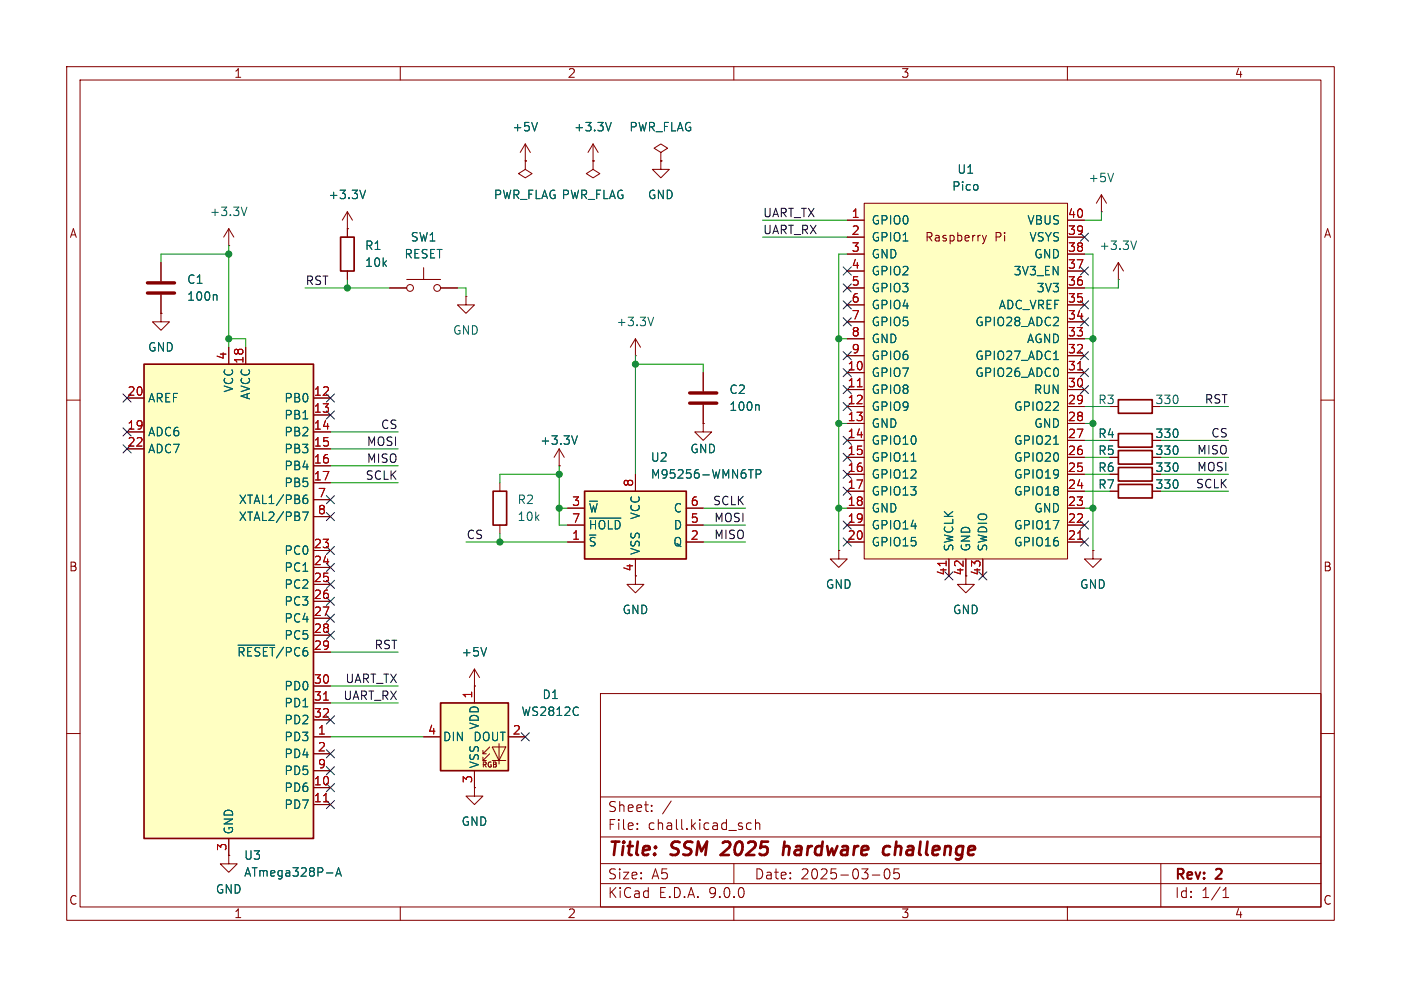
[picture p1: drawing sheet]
<svg xmlns="http://www.w3.org/2000/svg" width="210mm" height="148mm" viewBox="0 0 210 148" stroke-linecap="round" stroke-linejoin="round" font-family="sans-serif">
<g fill="none" stroke="#840000" stroke-width=".15">
<path d="M10 10h190v128h-190zM12 12h186v124h-186zM60 10v2M110 10v2M160 10v2M24.1 39.4v2.8M34.3 36.8h.1M34.3 34.3l-.8 1.3M34.3 34.3l.8 1.3M34.3 34.3v2.5M52.1 34.3h.1M52.1 31.8v3.8"/>
<path d="M52.1 31.8l-.8 1.2M52.1 31.8l.7 1.2M99.1 22.9l1-.7-1-.6-1.1 .6 1.1 .7v1.2M99.1 24.1h.1M165.1 31.8h.1M165.1 29.2l-.8 1.3M165.1 29.2l.8 1.3M165.1 29.2v2.6M167.6 39.4l-.7 1.2M167.6 39.4l.8 1.2M167.6 39.4v2.5M24.1 47v1.3h1.3l-1.3 1.2-1.2-1.2h1.2"/>
<path d="M24.1 47h.1M24.1 44.2v2.8M52.1 40.6v1.3M105.4 55.9v2.8M167.6 41.9h.1M10 60h2M74.9 72.4v1.3M74.9 78.7v1.3M105.4 63.5v1.3h1.3l-1.3 1.2-1.3-1.2h1.3M105.4 63.5h.1M105.4 60.7v2.8M166.4 66h1.2"/>
<path d="M166.4 61h1.2M166.4 73.7h1.2M166.4 68.6h1.2M166.4 71.1h1.2M198 60h2M95.2 86.4v1.2h1.3l-1.3 1.3-1.2-1.3h1.2M125.7 82.6v1.2h1.3l-1.3 1.3-1.2-1.3h1.2M125.7 82.6h.1M10 110h2M90 104h108v32h-108zM90 119.5h108M198 110h2"/>
<path d="M60 136v2M90 132.5h108M90 129.5h108M90 125.5h108M95.5 124.2v.2M95.5 123.5v.1M97.7 121.5v.2M97.7 120.8v.1M100.6 120.1l-1.3 1.9M110 136v2M110 129.5v3M112.6 123.5l-.4-.1-.3 .3v.4l.1 .2h.6"/>
<path d="M113.3 123.5a.37 .37 0 0 1 .6 .1v.8M113.3 122.9v1.5M130.8 131.2h1.1M132.7 130.4l.3-.1a.94 .94 0 0 1 0 1.5h-.1a.91 .91 0 0 1-.2-1.4zM134.8 130.3h-.8v.7l.2-.1h.5l.1 .2v.5l-.3 .2h-.3l-.2-.2M160 136v2M174 129.5v6.5M183.3 134.6h.9M183.3 133.5l.5-.4v1.5"/>
</g>
<path d="M109.3 127.1l-1.3 1.1h1.3M117.6 126.2l-.2 2M118.3 127a.57 .57 0 0 0-.8 .1M118.3 127.2l-.1 1M132.4 128l.3 .2 .6-.1M133.4 127a.66 .66 0 0 0-1 .3M134.4 126.2l-.3 2" fill="none" stroke="#840000" stroke-width=".4"/>
<path d="M37 31.1l-.4 1.2M54.8 28.5l-.4 1.3M166.9 26l-.4 1.2M170.4 36.1l-.5 1.3M32.3 44.2l.2 .2v.6M113.6 60.7l.2 .2v.6" fill="none" stroke="#006464" stroke-width=".15"/>
<path d="M51.1 35.6h2v5h-2zM167.6 59.9h5.1v2.1h-5.1zM73.9 73.7h2v5h-2zM167.6 65h5.1v2.1h-5.1zM167.6 72.6h5.1v2.1h-5.1zM167.6 67.6h5.1v2h-5.1zM167.6 70.1h5.1v2h-5.1z" fill="none" stroke="#840000" stroke-width=".25"/>
<path d="M22.1 42.4h4.1M22.1 43.9h4.1M103.4 58.9h4M103.4 60.5h4" fill="none" stroke="#840000" stroke-width=".51"/>
<path d="M87.6 73.7h15.3v10.1h-15.3z" fill="#ffffc2"/>
<path d="M87.6 73.7h15.3v10.1h-15.3z" fill="none" stroke="#840000" stroke-width=".25"/>
<path d="M83.8 69.9h.1M83.8 67.3l-.7 1.3M83.8 67.3l.8 1.3M83.8 67.3v2.6M85.1 76.2h2.5M85.1 78.7h2.5M95.2 71.1v2.6M102.9 76.2h2.5M102.9 78.7h2.5M85.1 81.3h2.5M95.2 83.8v2.6M102.9 81.3h2.5" fill="none" stroke="#840000" stroke-width=".15"/>
<path d="M86.5 65.3l-.4 1.3M88.4 75.2h1.2M88.4 77.7h4.7M112.2 70.4h.7M113.3 71.1l.6-.1 .2-.1-.1-.3-.2-.2h-.5v1.3" fill="none" stroke="#006464" stroke-width=".15"/>
<path d="M66 105.4h10.2v10.2h-10.2z" fill="#ffffc2"/>
<g fill="none" stroke="#840000" stroke-width=".15">
<path d="M63.5 110.5h2.5M71.1 118.1v1.3h1.3l-1.3 1.3-1.3-1.3h1.3M71.1 118.1h.1M71.1 102.9h.1M71.1 100.3v5.1M71.1 115.6v2.5M71.1 100.3l-.7 1.3M71.1 100.3l.8 1.3M72.4 113h.5M72.4 114h.5M73.4 112l-1 1v-.5M73.4 113l-1 1v-.5"/>
<path d="M73.8 112h2l-1 2zM73.8 114h2M74.8 111.5v3.1M76.2 110.5h2.5M34.3 128.3v1.2h1.3l-1.3 1.3-1.3-1.3h1.3M34.3 128.3h.1"/>
</g>
<path d="M66 105.4h10.2v10.2h-10.2z" fill="none" stroke="#840000" stroke-width=".25"/>
<path d="M72.9 97.1l-.4 1.3M86.6 106.1h.1M86.7 107.2h-.1" fill="none" stroke="#006464" stroke-width=".15"/>
<path d="M21.6 54.6h25.4v71.1h-25.4z" fill="#ffffc2"/>
<path d="M21.6 54.6h25.4v71.1h-25.4z" fill="none" stroke="#840000" stroke-width=".25"/>
<g fill="none" stroke="#840000" stroke-width=".15">
<path d="M99.1 24.1v1.3h1.2l-1.2 1.3-1.3-1.3h1.3M99.1 24.1h.1M19 59.7h2.6M34.3 52.1v2.5M36.8 52.1v2.5M47 59.7h2.5M69.8 44.5v1.2h1.3l-1.3 1.3-1.2-1.3h1.2M69.8 44.5h.1M95.2 53.3h.1M95.2 50.8l-.7 1.3M95.2 50.8l.8 1.3M95.2 50.8v2.5"/>
<path d="M19 64.8h2.6M19 67.3h2.6M47 64.8h2.5M47 67.3h2.5M47 62.2h2.5M47 69.9h2.5M47 72.4h2.5M47 74.9h2.5M47 77.5h2.5M47 82.6h2.5M47 85.1h2.5M47 87.6h2.5"/>
<path d="M47 90.2h2.5M47 92.7h2.5M47 95.3h2.5M47 97.8h2.5M47 102.9h2.5M47 105.4h2.5M47 108h2.5M47 110.5h2.5M47 113h2.5M47 115.6h2.5M47 118.1h2.5M34.3 125.7v2.6"/>
<path d="M47 120.7h2.5"/>
</g>
<path d="M98 47.6l-.5 1.2M45.4 76.8h.8l-.5 1.2M45.5 74.8l.4-.1 .2 .3-.1 .4-.3 .1-.2-.1M46 74.2a.45 .45 0 0 0-.5 .3M35.7 96.7h5.5M48.9 130.9h1M50.3 131.4l.4-1.3 .5 1.3M50.4 131h.6" fill="none" stroke="#006464" stroke-width=".15"/>
<path d="M48.5 105h.7M48.5 120.2h.7" fill="none" stroke="#a90000" stroke-width=".15"/>
<path d="M129.5 30.5h30.5v53.3h-30.5z" fill="#ffffc2"/>
<g fill="none" stroke="#840000" stroke-width=".15">
<path d="M24.1 39.4v2.8M52.1 34.3h.1M52.1 34.3v1.3M78.7 24.1h.1M78.7 24.1v1.3l1.1 .6-1.1 .7-1-.7 1-.6M78.7 21.6l-.7 1.3M78.7 21.6l.8 1.3M78.7 21.6v2.5M88.9 24.1h.1M88.9 24.1v1.3l1 .6-1 .7-1-.7 1-.6M88.9 21.6l-.8 1.3M88.9 21.6l.8 1.3"/>
<path d="M88.9 21.6v2.5M99.1 24.1h.1M127 33h2.5M127 35.6h2.5M127 38.1h2.5M129.5 30.5h30.5v53.3h-30.5zM147.3 35.3l.3 .8M147.6 36.1l-.2 .3-.1 .2M147.9 35.3l-.3 .8M160 33h2.6M160 35.6h2.6M160 38.1h2.6"/>
<path d="M19 59.7h2.6M24.1 47h.1M24.1 44.2v2.8M34.3 52.1v2.5M36.8 52.1v2.5M47 59.7h2.5M52.1 40.6v1.3M58.4 43.2h2.6M61 41.9h5M63.5 40.1v1.8M66 43.2h2.6M105.4 55.9v2.8"/>
<path d="M127 40.6h2.5M127 43.2h2.5M127 45.7h2.5M127 48.3h2.5M127 50.8h2.5M127 53.3h2.5M127 55.9h2.5M127 58.4h2.5M160 40.6h2.6M160 43.2h2.6M160 45.7h2.6M160 48.3h2.6"/>
<path d="M160 50.8h2.6M160 53.3h2.6M160 55.9h2.6M160 58.4h2.6M19 64.8h2.6M19 67.3h2.6M47 64.8h2.5M47 67.3h2.5M47 62.2h2.5M47 69.9h2.5M47 72.4h2.5M47 74.9h2.5"/>
<path d="M47 77.5h2.5M83.8 69.9h.1M85.1 76.2h2.5M85.1 78.7h2.5M95.2 71.1v2.6M102.9 76.2h2.5M102.9 78.7h2.5M105.4 63.5h.1M105.4 60.7v2.8M127 61h2.5M127 63.5h2.5M127 66h2.5"/>
<path d="M127 68.6h2.5M127 71.1h2.5M127 73.7h2.5M127 76.2h2.5M127 78.7h2.5M160 61h2.6M160 63.5h2.6M160 66h2.6M160 68.6h2.6M160 71.1h2.6M160 73.7h2.6M160 76.2h2.6"/>
<path d="M160 78.7h2.6M166.4 66h1.2M166.4 68.6h1.2M166.4 71.1h1.2M166.4 73.7h1.2M47 82.6h2.5M47 85.1h2.5M47 87.6h2.5M47 90.2h2.5M47 92.7h2.5M47 95.3h2.5M47 97.8h2.5"/>
<path d="M85.1 81.3h2.5M95.2 83.8v2.6M102.9 81.3h2.5M125.7 82.6h.1M127 81.3h2.5M142.2 83.8v2.6M144.8 83.8v3.8h1.2l-1.2 1.3-1.3-1.3h1.3M147.3 83.8v2.6M160 81.3h2.6M163.8 82.6v1.2h1.3l-1.3 1.3-1.2-1.3h1.2M163.8 82.6h.1M47 102.9h2.5"/>
<path d="M47 105.4h2.5M47 108h2.5M47 110.5h2.5M47 113h2.5M47 115.6h2.5M47 118.1h2.5M63.5 110.5h2.5M71.1 102.9h.1M71.1 118.1h.1M71.1 102.9v2.5M71.1 115.6v2.5M76.2 110.5h2.5"/>
<path d="M34.3 128.3h.1M34.3 125.7v2.6M47 120.7h2.5"/>
<circle cx="61.5" cy="43.2" r=".51"/>
<circle cx="65.5" cy="43.2" r=".51"/>
</g>
<path d="M128.5 58h.7M161.5 55.5h.8M141.8 84.1v.7M161.5 80.9h.8M48.5 105h.7M48.5 120.2h.7" fill="none" stroke="#a90000" stroke-width=".15"/>
<g fill="none" stroke="#006464" stroke-width=".15">
<path d="M80.6 18.4l-.5 1.2M91.6 18.4l-.4 1.2M54.8 28.5l-.4 1.3M32.3 44.2l.2 .2v.6M157.9 53.9h.8M45.4 76.8h.8l-.5 1.2M45.5 74.8l.4-.1 .2 .3-.1 .4-.3 .1-.2-.1M46 74.2a.45 .45 0 0 0-.5 .3M86.5 65.3l-.4 1.3M88.4 75.2h1.2M88.4 77.7h4.7M112.2 70.4h.7"/>
<path d="M113.3 71.1l.6-.1 .2-.1-.1-.3-.2-.2h-.5v1.3M113.6 60.7l.2 .2v.6M136.6 69.2h.7M157.9 66.6h.8M35.7 96.7h5.5M72.9 97.1l-.4 1.3M86.6 106.1h.1M86.7 107.2h-.1M48.9 130.9h1M50.3 131.4l.4-1.3 .5 1.3M50.4 131h.6"/>
</g>
<g fill="none" stroke="#009600" stroke-width=".15">
<path d="M34.3 36.8v15.3M34.3 38.1h-10.2v1.3M114.3 33h12.7M114.3 35.6h12.7M127 38.1h-1.3v44.5M162.6 38.1h1.2v44.5M165.1 31.8v1.2h-2.5M34.3 50.8h2.5v1.3M45.7 43.2h12.7M52.1 41.9v1.3M68.6 43.2h1.2v1.3M95.2 54.6h10.2v1.3"/>
<path d="M95.2 53.3v17.8M125.7 50.8h1.3M162.6 50.8h1.2M167.6 41.9v1.3h-5M49.5 69.9h10.2M49.5 72.4h10.2M49.5 67.3h10.2M49.5 64.8h10.2M83.8 76.2h1.3M83.8 69.9v8.8h1.3M83.8 71.1h-8.9v1.3M105.4 76.2h6.4"/>
<path d="M105.4 78.7h6.4M125.7 76.2h1.3M125.7 63.5h1.3M162.6 76.2h1.2M162.6 71.1h3.8M162.6 63.5h1.2M162.6 73.7h3.8M162.6 68.6h3.8M162.6 61h3.8M162.6 66h3.8M174 71.1h10.1M174 73.7h10.1"/>
<path d="M174 68.6h10.1M174 61h10.1M174 66h10.1M49.5 97.8h10.2M69.8 81.3h15.3M74.9 80v1.3M105.4 81.3h6.4M49.5 102.9h10.2M49.5 105.4h10.2M49.5 110.5h14"/>
</g>
<g fill="none" stroke="#000084" stroke-width=".15">
<path d="M162 35l1.2 1.2M163.2 35l-1.2 1.2M18.4 59.1l1.3 1.2M19.7 59.1l-1.3 1.2M48.9 59.1l1.2 1.2M50.1 59.1l-1.2 1.2M126.4 55.3l1.2 1.2M126.4 57.8l1.2 1.2M126.4 52.7l1.2 1.2M126.4 40l1.2 1.2M126.4 42.6l1.2 1.2M126.4 45.1l1.2 1.2"/>
<path d="M126.4 47.7l1.2 1.2M127.6 55.3l-1.2 1.2M127.6 57.8l-1.2 1.2M127.6 52.7l-1.2 1.2M127.6 40l-1.2 1.2M127.6 42.6l-1.2 1.2M127.6 45.1l-1.2 1.2M127.6 47.7l-1.2 1.2M162 55.3l1.2 1.2M162 45.1l1.2 1.2M162 52.7l1.2 1.2M162 57.8l1.2 1.2"/>
<path d="M162 47.7l1.2 1.2M162 40l1.2 1.2M163.2 55.3l-1.2 1.2M163.2 45.1l-1.2 1.2M163.2 52.7l-1.2 1.2M163.2 57.8l-1.2 1.2M163.2 47.7l-1.2 1.2M163.2 40l-1.2 1.2M18.4 66.7l1.3 1.2M18.4 64.2l1.3 1.2M19.7 66.7l-1.3 1.2M19.7 64.2l-1.3 1.2"/>
<path d="M48.9 76.9l1.2 1.2M48.9 74.3l1.2 1.2M48.9 61.6l1.2 1.2M50.1 76.9l-1.2 1.2M50.1 74.3l-1.2 1.2M50.1 61.6l-1.2 1.2M126.4 60.4l1.2 1.2M126.4 70.5l1.2 1.2M126.4 68l1.2 1.2M126.4 65.4l1.2 1.2M126.4 78.1l1.2 1.2M126.4 73.1l1.2 1.2"/>
<path d="M127.6 60.4l-1.2 1.2M127.6 70.5l-1.2 1.2M127.6 68l-1.2 1.2M127.6 65.4l-1.2 1.2M127.6 78.1l-1.2 1.2M127.6 73.1l-1.2 1.2M162 78.1l1.2 1.2M163.2 78.1l-1.2 1.2M48.9 84.5l1.2 1.2M48.9 89.6l1.2 1.2M48.9 81.9l1.2 1.3M48.9 94.6l1.2 1.3"/>
<path d="M48.9 92.1l1.2 1.2M48.9 87l1.2 1.2M50.1 84.5l-1.2 1.2M50.1 89.6l-1.2 1.2M50.1 81.9l-1.2 1.3M50.1 94.6l-1.2 1.3M50.1 92.1l-1.2 1.2M50.1 87l-1.2 1.2M126.4 80.7l1.2 1.2M127.6 80.7l-1.2 1.2M141.6 85.8l1.2 1.2M142.8 85.8l-1.2 1.2"/>
<path d="M146.7 85.8l1.2 1.2M147.9 85.8l-1.2 1.2M162 80.7l1.2 1.2M163.2 80.7l-1.2 1.2M48.9 117.5l1.2 1.2M48.9 115l1.2 1.2M48.9 112.4l1.2 1.2M48.9 107.3l1.2 1.3M50.1 117.5l-1.2 1.2M50.1 115l-1.2 1.2M50.1 112.4l-1.2 1.2M50.1 107.3l-1.2 1.3"/>
<path d="M78.1 109.9l1.2 1.2M79.3 109.9l-1.2 1.2M48.9 120l1.2 1.3M50.1 120l-1.2 1.3"/>
</g>
<g fill="#009600" stroke="#009600" stroke-width=".15">
<circle cx="163.8" cy="50.8" r=".46"/>
<circle cx="163.8" cy="63.5" r=".46"/>
<circle cx="163.8" cy="76.2" r=".46"/>
<circle cx="125.7" cy="76.2" r=".46"/>
<circle cx="95.2" cy="54.6" r=".46"/>
<circle cx="83.8" cy="71.1" r=".46"/>
<circle cx="83.8" cy="76.2" r=".46"/>
<circle cx="74.9" cy="81.3" r=".46"/>
<circle cx="34.3" cy="50.8" r=".46"/>
<circle cx="34.3" cy="38.1" r=".46"/>
<circle cx="52.1" cy="43.2" r=".46"/>
<circle cx="125.7" cy="63.5" r=".46"/>
<circle cx="125.7" cy="50.8" r=".46"/>
</g>
<g font-size="2.8" fill="#840000">
<text x="91" y="128.9">Title:</text>
<text x="100.7" y="128.9">SSM</text>
<text x="109.1" y="128.9">2025</text>
<text x="119" y="128.9">hardware</text>
<text x="134.9" y="128.9">challenge</text>
</g>
<g font-size="2.1" fill="#840000">
<text x="91" y="124.7">File:</text>
<text x="91" y="122">Sheet:</text>
<text x="97.1" y="124.7">chall.kicad_sch</text>
<text x="91" y="134.9">KiCad</text>
<text x="91" y="132.1">Size:</text>
<text x="97.7" y="132.1">A5</text>
<text x="98.7" y="134.9">E.D.A.</text>
<text x="106.3" y="134.9">9.0.0</text>
<text x="113" y="132.1">Date:</text>
<text x="120" y="132.1">2025-03-05</text>
<text x="176" y="132.3">Rev:</text>
<text x="176" y="134.9">Id:</text>
<text x="180.1" y="134.9">1/1</text>
<text x="182.4" y="132.3">2</text>
</g>
<g font-size="1.8" fill="#840000">
<text x="35" y="11.9">1</text>
<text x="85" y="11.9">2</text>
<text x="135" y="11.9">3</text>
<text x="185" y="11.9">4</text>
<text x="10.3" y="35.9">A</text>
<text x="198.4" y="35.9">A</text>
<text x="138.6" y="36.4">Raspberry</text>
<text x="149.1" y="36.4">Pi</text>
<text x="173.1" y="65.9">330</text>
<text x="173.1" y="68.4">330</text>
<text x="173.1" y="71">330</text>
<text x="173.1" y="73.5">330</text>
<text x="10.3" y="85.9">B</text>
<text x="144.5" y="86.4" transform="rotate(-90 144.5 86.4)">42</text>
<text x="198.3" y="85.9">B</text>
<text x="10.3" y="135.9">C</text>
<text x="35" y="137.9">1</text>
<text x="85" y="137.9">2</text>
<text x="135" y="137.9">3</text>
<text x="185" y="137.9">4</text>
<text x="198.3" y="135.9">C</text>
</g>
<g font-size="1.8" fill="#006464">
<text x="76.7" y="19.9">+5V</text>
<text x="86" y="19.9">+3.3V</text>
<text x="94.2" y="19.9">PWR_FLAG</text>
<text x="142.6" y="28.8">Pico</text>
<text x="143.4" y="26.3">U1</text>
<text x="163.1" y="27.5">+5V</text>
<text x="31.3" y="32.6">+3.3V</text>
<text x="49.1" y="30.1">+3.3V</text>
<text x="73.9" y="30.1">PWR_FLAG PWR_FLAG</text>
<text x="97" y="30.1">GND</text>
<text x="130.6" y="33.9">GPIO0</text>
<text x="153.9" y="33.9">VBUS</text>
<text x="54.6" y="37.7">R1</text>
<text x="54.6" y="40.2">10k</text>
<text x="60.5" y="39">RESET</text>
<text x="61.5" y="36.4">SW1</text>
<text x="130.6" y="36.4">GPIO1</text>
<text x="130.6" y="39">GND</text>
<text x="130.6" y="41.5">GPIO2</text>
<text x="151.8" y="41.5">3V3_EN</text>
<text x="154.2" y="36.4">VSYS</text>
<text x="154.9" y="39">GND</text>
<text x="164.7" y="37.7">+3.3V</text>
<text x="27.9" y="42.8">C1</text>
<text x="27.9" y="45.3">100n</text>
<text x="130.6" y="44">GPIO3</text>
<text x="130.6" y="46.6">GPIO4</text>
<text x="149.6" y="46.6">ADC_VREF</text>
<text x="155.3" y="44">3V3</text>
<text x="22.1" y="52.9">GND</text>
<text x="67.8" y="50.4">GND</text>
<text x="92.3" y="49.1">+3.3V</text>
<text x="130.6" y="49.1">GPIO5</text>
<text x="130.6" y="51.7">GND</text>
<text x="146.1" y="49.1">GPIO28_ADC2</text>
<text x="153.8" y="51.7">AGND</text>
<text x="35.2" y="58.9" transform="rotate(-90 35.2 58.9)">VCC</text>
<text x="109.2" y="59.3">C2</text>
<text x="130.6" y="54.2">GPIO6</text>
<text x="130.6" y="56.7">GPIO7</text>
<text x="130.6" y="59.3">GPIO8</text>
<text x="146.1" y="54.2">GPIO27_ADC1</text>
<text x="146.1" y="56.7">GPIO26_ADC0</text>
<text x="154.9" y="59.3">RUN</text>
<text x="22.1" y="60.6">AREF</text>
<text x="22.1" y="65.6">ADC6</text>
<text x="37.7" y="60" transform="rotate(-90 37.7 60)">AVCC</text>
<text x="42.5" y="60.6">PB0</text>
<text x="42.5" y="63.1">PB1</text>
<text x="42.5" y="65.6">PB2</text>
<text x="109.2" y="61.8">100n</text>
<text x="130.6" y="61.8">GPIO9</text>
<text x="130.6" y="64.4">GND</text>
<text x="151.9" y="61.8">GPIO22</text>
<text x="154.9" y="64.4">GND</text>
<text x="164.5" y="65.9">R4</text>
<text x="164.5" y="60.8">R3</text>
<text x="173.1" y="60.8">330</text>
<text x="22.1" y="68.2">ADC7</text>
<text x="42.5" y="68.2">PB3</text>
<text x="42.5" y="70.7">PB4</text>
<text x="80.9" y="66.9">+3.3V</text>
<text x="97.5" y="72">M95256-WMN6TP</text>
<text x="97.5" y="69.4">U2</text>
<text x="103.4" y="68.2">GND</text>
<text x="130.6" y="66.9">GPIO10</text>
<text x="130.6" y="69.4">GPIO11</text>
<text x="130.6" y="72">GPIO12</text>
<text x="151.9" y="66.9">GPIO21</text>
<text x="151.9" y="69.4">GPIO20</text>
<text x="151.9" y="72">GPIO19</text>
<text x="164.5" y="68.4">R5</text>
<text x="164.5" y="71">R6</text>
<text x="35.7" y="75.8">XTAL1/PB6</text>
<text x="42.5" y="73.3">PB5</text>
<text x="77.5" y="75.8">R2</text>
<text x="88.1" y="77.1">~{W}</text>
<text x="96.1" y="78" transform="rotate(-90 96.1 78)">VCC</text>
<text x="100.9" y="77.1">C</text>
<text x="130.6" y="74.5">GPIO13</text>
<text x="130.6" y="77.1">GND</text>
<text x="151.9" y="74.5">GPIO18</text>
<text x="154.9" y="77.1">GND</text>
<text x="164.5" y="73.5">R7</text>
<text x="35.7" y="78.3">XTAL2/PB7</text>
<text x="42.5" y="83.4">PC0</text>
<text x="77.5" y="78.3">10k</text>
<text x="88.1" y="79.6">~{HOLD}</text>
<text x="88.1" y="82.1">~{S}</text>
<text x="96.1" y="83.3" transform="rotate(-90 96.1 83.3)">VSS</text>
<text x="100.8" y="82.1">Q</text>
<text x="100.9" y="79.6">D</text>
<text x="130.6" y="79.6">GPIO14</text>
<text x="130.6" y="82.1">GPIO15</text>
<text x="143.1" y="82.8" transform="rotate(-90 143.1 82.8)">SWCLK</text>
<text x="145.6" y="82.8" transform="rotate(-90 145.6 82.8)">GND</text>
<text x="148.2" y="82.8" transform="rotate(-90 148.2 82.8)">SWDIO</text>
<text x="151.9" y="79.6">GPIO17</text>
<text x="151.9" y="82.1">GPIO16</text>
<text x="42.5" y="86">PC1</text>
<text x="42.5" y="88.5">PC2</text>
<text x="123.7" y="88.5">GND</text>
<text x="161.8" y="88.5">GND</text>
<text x="42.5" y="91">PC3</text>
<text x="42.5" y="93.6">PC4</text>
<text x="93.2" y="92.3">GND</text>
<text x="142.7" y="92.3">GND</text>
<text x="35.5" y="98.7">~{RESET}/PC6</text>
<text x="42.5" y="96.1">PC5</text>
<text x="69.1" y="98.7">+5V</text>
<text x="42.5" y="103.7">PD0</text>
<text x="42.5" y="106.3">PD1</text>
<text x="78.1" y="107.6">WS2812C</text>
<text x="81.2" y="105">D1</text>
<text x="42.5" y="108.8">PD2</text>
<text x="42.5" y="111.4">PD3</text>
<text x="42.5" y="113.9">PD4</text>
<text x="66.3" y="111.4">DIN</text>
<text x="70.8" y="111.4">DOUT</text>
<text x="72" y="109.5" transform="rotate(-90 72 109.5)">VDD</text>
<text x="42.5" y="116.4">PD5</text>
<text x="42.5" y="119">PD6</text>
<text x="72" y="115.3" transform="rotate(-90 72 115.3)">VSS</text>
<text x="35.2" y="125.2" transform="rotate(-90 35.2 125.2)">GND</text>
<text x="42.5" y="121.5">PD7</text>
<text x="69.1" y="124.1">GND</text>
<text x="36.5" y="129.1">U3</text>
<text x="36.5" y="131.7">ATmega328P-A</text>
<text x="32.3" y="134.2">GND</text>
</g>
<g font-size="1.8" fill="#0f0f0f">
<text x="114.3" y="35.2">UART_RX</text>
<text x="114.3" y="32.7">UART_TX</text>
<text x="45.7" y="42.8">RST</text>
<text x="57" y="64.4">CS</text>
<text x="180.5" y="60.6">RST</text>
<text x="181.5" y="65.7">CS</text>
<text x="54.9" y="67">MOSI</text>
<text x="54.9" y="69.5">MISO</text>
<text x="179.4" y="70.8">MOSI</text>
<text x="179.4" y="68.2">MISO</text>
<text x="54.7" y="72">SCLK</text>
<text x="106.8" y="75.9">SCLK</text>
<text x="179.2" y="73.3">SCLK</text>
<text x="69.8" y="80.9">CS</text>
<text x="107" y="80.9">MISO</text>
<text x="107" y="78.4">MOSI</text>
<text x="56" y="97.4">RST</text>
<text x="51.4" y="105.1">UART_RX</text>
<text x="51.7" y="102.5">UART_TX</text>
</g>
<g font-size="1.8" fill="#a90000">
<text x="127.6" y="32.8">1</text>
<text x="127.6" y="35.3">2</text>
<text x="160" y="32.8">40</text>
<text x="160" y="35.3">39</text>
<text x="127.6" y="37.8">3</text>
<text x="127.6" y="40.4">4</text>
<text x="160" y="37.8">38</text>
<text x="160" y="40.4">37</text>
<text x="127.6" y="42.9">5</text>
<text x="127.6" y="45.5">6</text>
<text x="160" y="42.9">36</text>
<text x="160" y="45.5">35</text>
<text x="127.6" y="48">7</text>
<text x="127.6" y="50.5">8</text>
<text x="127.6" y="53.1">9</text>
<text x="160" y="48">34</text>
<text x="160" y="50.5">33</text>
<text x="160" y="53.1">32</text>
<text x="19" y="59.4">20</text>
<text x="34" y="54" transform="rotate(-90 34 54)">4</text>
<text x="36.6" y="54.7" transform="rotate(-90 36.6 54.7)">18</text>
<text x="46.9" y="59.4">12</text>
<text x="127" y="55.6">10</text>
<text x="127" y="58.2">11</text>
<text x="160" y="55.6">31</text>
<text x="160" y="58.2">30</text>
<text x="19" y="64.5">19</text>
<text x="46.9" y="62">13</text>
<text x="46.9" y="64.5">14</text>
<text x="127" y="60.7">12</text>
<text x="127" y="63.2">13</text>
<text x="127" y="65.8">14</text>
<text x="160" y="60.7">29</text>
<text x="160" y="63.2">28</text>
<text x="160" y="65.8">27</text>
<text x="19" y="67.1">22</text>
<text x="46.9" y="67.1">15</text>
<text x="46.9" y="69.6">16</text>
<text x="127" y="68.3">15</text>
<text x="127" y="70.9">16</text>
<text x="160" y="68.3">26</text>
<text x="160" y="70.9">25</text>
<text x="46.9" y="72.1">17</text>
<text x="47.6" y="74.7">7</text>
<text x="47.6" y="77.2">8</text>
<text x="85.7" y="75.9">3</text>
<text x="95" y="73.1" transform="rotate(-90 95 73.1)">8</text>
<text x="103.4" y="75.9">6</text>
<text x="127" y="73.4">17</text>
<text x="127" y="75.9">18</text>
<text x="160" y="73.4">24</text>
<text x="160" y="75.9">23</text>
<text x="46.9" y="82.3">23</text>
<text x="85.7" y="78.5">7</text>
<text x="85.7" y="81">1</text>
<text x="103.4" y="78.5">5</text>
<text x="103.4" y="81">2</text>
<text x="127" y="78.5">19</text>
<text x="127" y="81">20</text>
<text x="160" y="78.5">22</text>
<text x="160" y="81">21</text>
<text x="46.9" y="84.8">24</text>
<text x="46.9" y="87.4">25</text>
<text x="46.9" y="89.9">26</text>
<text x="95" y="85.8" transform="rotate(-90 95 85.8)">4</text>
<text x="142" y="86.4" transform="rotate(-90 142 86.4)">41</text>
<text x="147.1" y="86.4" transform="rotate(-90 147.1 86.4)">43</text>
<text x="46.9" y="92.5">27</text>
<text x="46.9" y="95">28</text>
<text x="46.9" y="97.5">29</text>
<text x="46.9" y="102.6">30</text>
<text x="46.9" y="105.2">31</text>
<text x="46.9" y="107.7">32</text>
<text x="70.9" y="104.8" transform="rotate(-90 70.9 104.8)">1</text>
<text x="47.6" y="110.2">1</text>
<text x="47.6" y="112.8">2</text>
<text x="64.1" y="110.2">4</text>
<text x="76.8" y="110.2">2</text>
<text x="46.9" y="117.9">10</text>
<text x="47.6" y="115.3">9</text>
<text x="70.9" y="117.5" transform="rotate(-90 70.9 117.5)">3</text>
<text x="46.9" y="120.4">11</text>
<text x="34" y="127.7" transform="rotate(-90 34 127.7)">3</text>
</g>
<text font-size="1.1" fill="#840000" x="72.1" y="115.3">RGB</text>
</svg>
